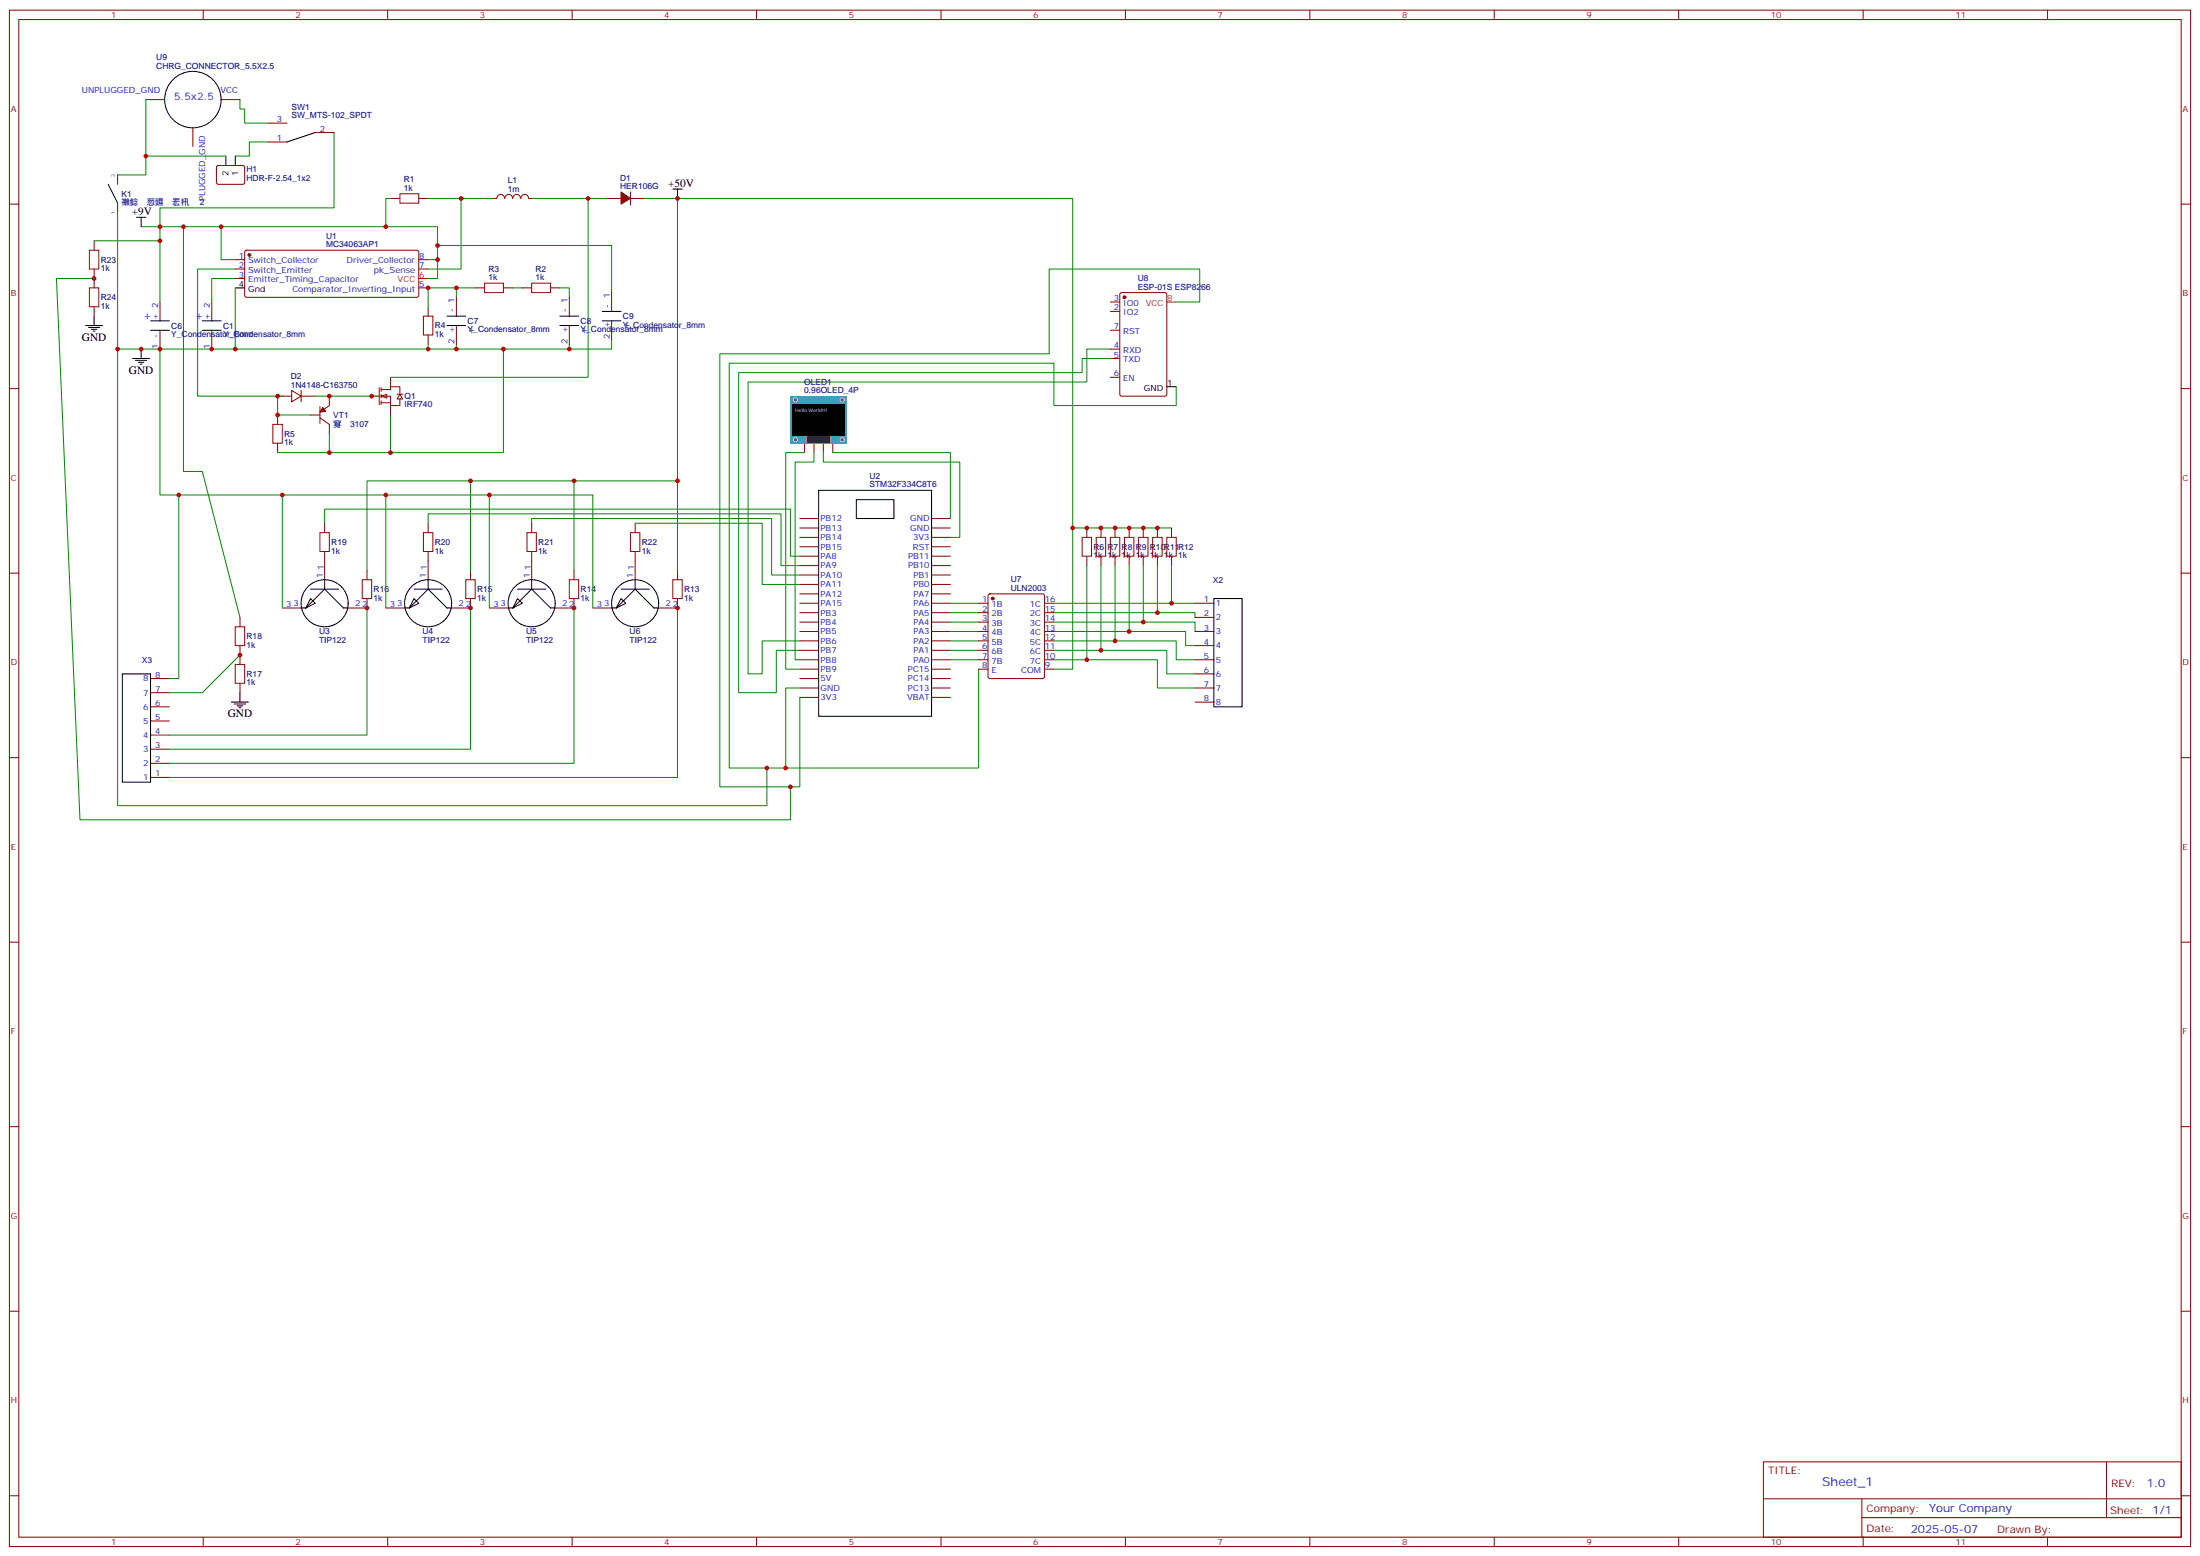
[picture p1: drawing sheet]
<svg xmlns="http://www.w3.org/2000/svg" width="825mm" height="583mm" viewBox="0 0 825 583" stroke-linecap="round" stroke-linejoin="round" font-family="sans-serif">
<path d="M227.5 74.4h5.3M236.4 71.9v4.9M236.4 74.4h5.3M88.2 97.3h3.5M92 94l.4-.2h64.2l.4 .7-.1 16.5-.6 .4-64.1-.1-.5-.6v-16.2zM157 97.3h3.5M88.2 100.8h3.5M88.2 104.4h3.5M157 100.8h3.5M157 107.9h3.5" fill="none" stroke="#870000" stroke-width=".37"/>
<g fill="#870000" stroke="#870000" stroke-width=".37">
<path d="M232.8 71.9l3.6 2.5-3.6 2.1z"/>
<circle cx="93.5" cy="95.5" r=".53"/>
</g>
<path d="M88.2 107.9h3.5" fill="none" stroke="#000" stroke-width=".37"/>
<path d="M157 104.4h3.5" fill="none" stroke="#f00" stroke-width=".37"/>
<path d="M142.9 148.4l2.1-.7v1.5z" fill="#fff" stroke="#870000" stroke-width=".37"/>
<g fill="none" stroke="#870000" stroke-width=".37">
<path d="M3.5 3.8h817.8v575.7h-817.8zM7.1 7.3h810.6v568.7h-810.6zM76.2 3.8v3.5M145.3 3.8v3.5M214.5 3.8v3.5M283.6 3.8v3.5M352.8 3.8v3.5M421.9 3.8v3.5M491.1 3.8v3.5M560.2 3.8v3.5M629.4 3.8v3.5M698.5 3.8v3.5"/>
<path d="M767.6 3.8v3.5M54.7 37.3h7M82.9 37.3h7.1M72.3 47.9v7.1M100.5 53.2h7.1M100.5 46.1h7.1M118.2 49.7h7M3.5 76.5h3.6M81.4 62.2l.4-.2 9.5 .1 .4 .6v5.9l-.7 .5-9.4-.1-.5-.6v-5.7zM146.4 74.4h3.5M157 74.4h3.5M185.2 74.4h1.1"/>
<path d="M186.3 74.3a1.41 1.41 0 0 1 1.4-1.5 1.41 1.41 0 0 1 1.4 1.5M189.3 74.3a1.41 1.41 0 0 1 1.4-1.5 1.41 1.41 0 0 1 1.4 1.5M192.3 74.3a1.41 1.41 0 0 1 1.4-1.5 1.41 1.41 0 0 1 1.4 1.5M195.3 74.3a1.41 1.41 0 0 1 1.4-1.5 1.41 1.41 0 0 1 1.4 1.5M198.3 74.4h1M817.7 76.5h3.6M60 113.2v7M79.4 113.2v7M160.5 114.9v3.6M171.1 111.4v7.1M178.2 107.9h3.5M188.7 107.9h3.6"/>
<path d="M195.8 107.9h3.5M206.4 107.9h3.5M213.4 111.4v7.1M229.3 109.6v7.1M416.3 113.2h3.5M416.3 116.7h3.5M420 109.8l.5-.2h16.2l.7 .5v37.6l-.4 .7h-16.5l-.6-.4-.1-37.7zM60 123.8v7M79.4 123.8v7M160.5 125.5v3.5M171.1 122v7M213.4 122v7"/>
<path d="M229.3 120.2v7.1M416.3 123.8h3.5M416.3 130.8h3.5M416.3 134.3h3.5M3.5 145.6h3.6M104.1 148.4h5.3M104.1 155.5v3.5M109.4 146.3l3.5 2.1-3.5 2.2zM112.9 148.4h5.3M112.9 146.3v4.3M116.4 155.5h3.5M119.9 156.6l3.6 2.4v3.6"/>
<path d="M119.9 152.3v6.4M123.5 148.4v3.6l-3.6 2.4M139.3 148.4h2.9M142.2 145.3v6.3M142.9 146h3.5v-1.1h3.5v2.8M142.9 148.4h3.5v3.6h3.5v-2.5M142.9 150.9h3.5M142.9 145.3v1.4M142.9 147.7v1.5M142.9 150.2v1.4M146.4 141.4v3.5M146.4 152v3.5"/>
<path d="M148.9 147.7h2.1M149.9 147.7l1.1 1.8h-2.1zM416.3 141.4h3.5M817.7 145.6h3.6M104.1 166.1v3.5M301.6 166.1v3.5M305.2 166.1v3.5M308.7 166.1v3.5M312.2 166.1v3.5M121.7 196.1v3.5M160.5 196.1v3.5M199.3 196.1v3.5"/>
<path d="M238.1 196.1v3.5M299.9 197.8h7M299.9 194.3h7M349.2 197.8h7.1M349.2 194.3h7.1M407.5 197.8v3.6M412.7 197.8v3.6M418 197.8v3.6M423.3 197.8v3.6M428.6 197.8v3.6M433.9 197.8v3.6M439.2 197.8v3.6"/>
<path d="M3.5 214.8h3.6M121.7 206.7v10.5M137.6 213.7v3.5M160.5 206.7v10.5M176.4 213.7v3.5M199.3 206.7v10.5M215.2 213.7v3.5M238.1 206.7v10.5M254 213.7v3.5M299.9 219h7M299.9 215.5h7M299.9 211.9h7"/>
<path d="M299.9 208.4h7M299.9 204.9h7M299.9 201.4h7M349.2 219h7.1M349.2 215.5h7.1M349.2 211.9h7.1M349.2 208.4h7.1M349.2 204.9h7.1M349.2 201.4h7.1M407.5 208.4v3.5M412.7 208.4v3.5M418 208.4v3.5"/>
<path d="M423.3 208.4v3.5M428.6 208.4v3.5M433.9 208.4v3.5M439.2 208.4v3.5M817.7 214.8h3.6M105.8 227.8h7.1M137.6 224.3v3.5h-7.1M144.6 227.8h7.1M176.4 224.3v3.5h-7.1M183.4 227.8h7.1M215.2 224.3v3.5h-7.1M222.2 227.8h7.1"/>
<path d="M254 224.3v3.5h-7.1M299.9 226.1h7M299.9 236.6h7M299.9 233.1h7M299.9 229.6h7M299.9 222.5h7M349.2 226.1h7.1M349.2 236.6h7.1M349.2 233.1h7.1M349.2 229.6h7.1M349.2 222.5h7.1M448 226.1h7.1"/>
<path d="M448 231.4h7.1M448 236.6h7.1M56.4 259.6h7.1M56.4 254.3h7.1M299.9 247.2h7M299.9 257.8h7M299.9 254.3h7M299.9 250.8h7M299.9 243.7h7M299.9 240.2h7M349.2 247.2h7.1M349.2 257.8h7.1"/>
<path d="M349.2 254.3h7.1M349.2 250.8h7.1M349.2 243.7h7.1M349.2 240.2h7.1M448 241.9h7.1M448 247.2h7.1M448 252.5h7.1M448 257.8h7.1M56.4 275.4h7.1M56.4 270.2h7.1M56.4 264.9h7.1M299.9 261.3h7"/>
<path d="M349.2 261.3h7.1M448 263.1h7.1M3.5 283.9h3.6M56.4 291.3h7.1M56.4 286h7.1M56.4 280.7h7.1M817.7 283.9h3.6M3.5 353.1h3.6M817.7 353.1h3.6M3.5 422.2h3.6M817.7 422.2h3.6M3.5 491.3h3.6"/>
<path d="M817.7 491.3h3.6M661.1 547.8h156.6v28.2h-156.6zM789.7 547.8v20.9M3.5 560.5h3.6M76.2 576v3.5M145.3 576v3.5M214.5 576v3.5M283.6 576v3.5M352.8 576v3.5M421.9 576v3.5M491.1 576v3.5M560.2 576v3.5"/>
<path d="M629.4 576v3.5M661.1 561.6h156.5M698 568.7h119.6M698 561.6v14.2M698.5 576v3.5M767.6 576v3.5M817.7 560.5h3.6"/>
</g>
<g fill="none" stroke="#a10000" stroke-width=".37">
<path d="M149.9 72.6h7.1v3.5h-7.1zM158.7 118.5h3.6v7h-3.6zM181.7 106.1h7v3.5h-7zM199.3 106.1h7.1v3.5h-7.1zM102.3 159h3.5v7.1h-3.5zM119.9 199.6h3.6v7.1h-3.6zM158.7 199.6h3.6v7.1h-3.6zM197.6 199.6h3.5v7.1h-3.5zM236.4 199.6h3.5v7.1h-3.5zM135.8 217.2h3.5v7.1h-3.5zM174.6 217.2h3.6v7.1h-3.6zM213.4 217.2h3.6v7.1h-3.6z"/>
<path d="M252.2 217.2h3.6v7.1h-3.6zM405.7 201.4h3.5v7h-3.5zM411 201.4h3.5v7h-3.5zM416.3 201.4h3.5v7h-3.5zM421.6 201.4h3.5v7h-3.5zM426.9 201.4h3.5v7h-3.5zM432.2 201.4h3.5v7h-3.5zM437.4 201.4h3.6v7h-3.6z"/>
</g>
<g fill="none" stroke="#008700" stroke-width=".37">
<path d="M54.7 37.3v28.2h-10.6M90 37.3v3.6h1.7v5.2h8.8M100.5 53.2h-7v5.3h-5.3M125.2 49.7v28.2h-65.2v35.3M146.4 74.4h-1.8v10.5M160.5 74.4h12.4v26.4h-12.4M172.9 74.4h12.3M199.3 74.4h21.2v67h-74.1M220.5 74.4h7M241.7 74.4h12.3M254 74.4h148.2v176.4h-7.1M254 74.4v105.8"/>
<path d="M35.3 90.2h24.7M52.9 84.9h30M68.8 84.9v91.8h7l14.2 54.7M88.2 97.3h-5.3v-12.4h81.1v12.4h-3.5M164 97.3v7.1h-3.5M164 92h65.3v17.6M35.3 104.4h-14.1l8.8 202.8h266.3v-12.3M88.2 104.4h-8.8v8.8M88.2 100.8h-14.1v47.6h31.7M88.2 107.9v22.9M171.1 111.4v-3.5h-10.6v7M171.1 107.9h7.1"/>
<path d="M192.3 107.9h3.5M209.9 107.9h3.5v3.5M441 113.2h8.8v-12.4h-56.5v31.8h-123.4v162.3h30v-33.6M60 130.8v54.7h45.8v42.3M160.5 129v1.8M171.1 129v1.8M188.7 130.8v38.8h-84.6M213.4 130.8h-169.3v171.1h243.4v-14.1M229.3 127.3v3.5h-15.9v-1.8M416.3 130.8h-8.8v12.4h-127v109.3h5.3v-12.3h14.1M416.3 134.3h-10.6v5.3h-128.8v120h14.1v-15.9h8.9M104.1 148.4v7.1h12.3"/>
<path d="M118.2 148.4h22.9M146.4 155.5v14.1M441 144.9v7.1h-45.9v-15.9h-121.7v151.7h21.2v-30h5.3M123.5 162.6v7M67 185.5v68.8h-3.5M105.8 185.5h38.8v42.3M121.7 196.1v-5.3h174.6v17.6h3.6M144.6 185.5h38.8v42.3M160.5 196.1v-3.6h132.3v19.4h7.1M176.4 180.2h-38.8v33.5M183.4 185.5h38.8v42.3M199.3 196.1v-1.8h90v21.2h10.6"/>
<path d="M215.2 180.2h-38.8v33.5M238.1 196.1h47.7v22.9h14.1M402.2 197.8h37M215.2 213.7v-33.5h38.8v33.5M407.5 211.9v35.3M412.7 211.9v31.8M418 211.9v28.3M423.3 211.9v24.7M428.6 211.9v21.2M433.9 211.9v17.7M439.2 211.9v14.2M137.6 227.8v47.6h-74.1"/>
<path d="M176.4 227.8v52.9h-112.9M215.2 227.8v58.2h-151.7M254 227.8v63.5h-190.5M356.3 226.1h10.6M356.3 229.6h10.6M356.3 233.1h10.6M356.3 236.6h10.6M395.1 226.1h52.9M395.1 229.6h52.9v1.8M395.1 233.1h52.9v3.5M395.1 236.6h49.4v5.3h3.5M90 245.5l-14.2 14.1h-12.3"/>
<path d="M356.3 240.2h10.6M356.3 243.7h10.6M356.3 247.2h10.6M366.9 250.8v37h-72.3M395.1 240.2h45.9v7h7M395.1 243.7h42.3v8.8h10.6M395.1 247.2h38.8v10.6h14.1"/>
</g>
<g fill="none" stroke="#000" stroke-width=".37">
<path d="M84.7 58.5v3.5M88.2 58.5v3.5M118.2 49.7l-10.6 3.5M252.2 70.8h3.6M254 70.8v3.6M51.2 81.4h3.5M52.9 81.4v3.5M167.6 118.5h7M209.9 118.5h7.1M225.8 116.7h7M49.7 134.3h6.4M50.8 135h4.2"/>
<path d="M51.9 135.7h2.1M52.6 136.5h.7M52.9 130.8v3.5M56.4 123.8h7.1M56.4 120.2h7.1M75.8 123.8h7.1M75.8 120.2h7.1M167.6 122h7M209.9 122h7.1M225.8 120.2h7M437.4 144.9h3.6M306.9 183.7h42.3v84.7h-42.3z"/>
<path d="M321 187.3h14.1v7h-14.1zM121.7 217.2v3.6M160.5 217.2v3.6M199.3 217.2v3.6M238.1 217.2v3.6M112.9 227.8h1.8M116.4 224.3l1.8 1.8-3.5 1.7zM116.4 220.8h10.6M121.7 220.8l-7 7M121.7 220.8l7.1 7h1.7M151.7 227.8h1.8M155.2 224.3l1.8 1.8-3.5 1.7z"/>
<path d="M155.2 220.8h10.6M160.5 220.8l7.1 7h1.7M160.5 220.8l-7 7M190.5 227.8h1.8M194 224.3l1.8 1.8-3.5 1.7zM194 220.8h10.6M199.3 220.8l7.1 7h1.7M199.3 220.8l-7 7M229.3 227.8h1.8M232.8 224.3l1.8 1.8-3.5 1.7zM232.8 220.8h10.6M238.1 220.8l7.1 7h1.7"/>
<path d="M238.1 220.8l-7 7M455.1 224.3h10.6v40.6h-10.6zM45.9 252.5h10.5v40.6h-10.5z"/>
<circle cx="72.3" cy="37.3" r="10.6"/>
<circle cx="121.7" cy="226.1" r="8.8"/>
<circle cx="160.5" cy="226.1" r="8.8"/>
<circle cx="199.3" cy="226.1" r="8.8"/>
<circle cx="238.1" cy="226.1" r="8.8"/>
</g>
<g fill="#870000" stroke="#870000" stroke-width=".37">
<path d="M121 152.7l1.1 1.4-2.2 .3z"/>
<circle cx="421.6" cy="111.4" r=".53"/>
</g>
<path d="M437.4 113.2h3.6" fill="none" stroke="#f00" stroke-width=".37"/>
<path d="M296.3 148.4h21.2v17.7h-21.2z" fill="#39f"/>
<g fill="#666" stroke="#ccc" stroke-width=".37">
<circle cx="298.2" cy="164.8" r=".81"/>
<circle cx="315.7" cy="164.8" r=".81"/>
<circle cx="298.2" cy="149.9" r=".81"/>
<circle cx="315.7" cy="149.9" r=".81"/>
</g>
<path d="M302.2 163.3h9.5v2.8h-9.5z" fill="#fff"/>
<g fill="#fc0">
<path d="M302.2 163.3h.5v2.8h-.5z"/>
<path d="M311.1 163.3h.5v2.8h-.5z"/>
</g>
<path d="M302.8 163.3h8.3v2.8h-8.3z" fill="#333"/>
<path d="M297 151.6h19.8v11.7h-19.8z" fill="#000"/>
<path d="M54.7 58.5h30M44.1 79.7v51.1M301.6 169.6h-7v81.2h5.3M305.2 169.6v3.5h-7.1v74.1h1.8M308.7 169.6v3.5h51.1v28.3h-3.5M312.2 169.6h44.1v24.7" fill="none" stroke="#008700" stroke-width=".37"/>
<path d="M33.5 93.8h3.5v7h-3.5zM33.5 107.9h3.5v7h-3.5zM88.2 234.9h3.5v7h-3.5zM88.2 249h3.5v7h-3.5z" fill="none" stroke="#a10000" stroke-width=".37"/>
<g fill="none" stroke="#870000" stroke-width=".37">
<path d="M44.1 65.5v3.6M44.1 76.1v3.6M35.3 90.2v3.6M35.3 100.8v7.1M35.3 114.9v3.6M90 231.4v3.5M366.9 226.1h3.5M366.9 229.6h3.5M366.9 233.1h3.5M366.9 236.6h3.5M370.7 222.7l.4-.2h19.8l.6 .5 .1 30.6-.5 .6-20 .1-.6-.5-.1-30.6zM391.6 226.1h3.5"/>
<path d="M391.6 229.6h3.5M391.6 233.1h3.5M391.6 236.6h3.5M90 241.9v7.1M90 256v3.6M366.9 240.2h3.5M366.9 243.7h3.5M366.9 247.2h3.5M366.9 250.8h3.5M391.6 240.2h3.5M391.6 243.7h3.5M391.6 247.2h3.5"/>
<path d="M391.6 250.8h3.5"/>
</g>
<path d="M40.6 69.1l3.5 7M35.3 118.5v3.5M32.1 122h6.4M33.2 122.7h4.2M34.2 123.4h2.1M34.9 124.1h.7M90 259.6v3.5M86.8 263.1h6.3M87.8 263.8h4.3M88.9 264.5h2.1M89.6 265.2h.7" fill="none" stroke="#000" stroke-width=".37"/>
<circle cx="372.2" cy="224.3" r=".53" fill="#870000" stroke="#870000" stroke-width=".37"/>
<g fill="#c00">
<circle cx="164" cy="97.3" r=".88"/>
<circle cx="164" cy="92" r=".88"/>
<circle cx="144.6" cy="84.9" r=".88"/>
<circle cx="172.9" cy="74.4" r=".88"/>
<circle cx="104.1" cy="148.4" r=".88"/>
<circle cx="104.1" cy="155.5" r=".88"/>
<circle cx="139.3" cy="148.4" r=".88"/>
<circle cx="123.5" cy="169.6" r=".88"/>
<circle cx="146.4" cy="169.6" r=".88"/>
<circle cx="220.5" cy="74.4" r=".88"/>
<circle cx="82.9" cy="84.9" r=".88"/>
<circle cx="60" cy="84.9" r=".88"/>
<circle cx="123.5" cy="148.4" r=".88"/>
<circle cx="407.5" cy="247.2" r=".88"/>
<circle cx="412.8" cy="243.7" r=".88"/>
<circle cx="418" cy="240.2" r=".88"/>
<circle cx="423.3" cy="236.6" r=".88"/>
<circle cx="428.6" cy="233.1" r=".88"/>
<circle cx="433.9" cy="229.6" r=".88"/>
<circle cx="439.2" cy="226.1" r=".88"/>
<circle cx="254" cy="74.4" r=".88"/>
<circle cx="407.5" cy="197.8" r=".88"/>
<circle cx="412.8" cy="197.8" r=".88"/>
<circle cx="418" cy="197.8" r=".88"/>
<circle cx="423.3" cy="197.8" r=".88"/>
<circle cx="428.6" cy="197.8" r=".88"/>
<circle cx="433.9" cy="197.8" r=".88"/>
<circle cx="215.2" cy="180.2" r=".88"/>
<circle cx="176.4" cy="180.2" r=".88"/>
<circle cx="254" cy="180.2" r=".88"/>
<circle cx="105.8" cy="185.5" r=".88"/>
<circle cx="144.6" cy="185.5" r=".88"/>
<circle cx="183.4" cy="185.5" r=".88"/>
<circle cx="137.6" cy="227.8" r=".88"/>
<circle cx="176.4" cy="227.8" r=".88"/>
<circle cx="215.2" cy="227.8" r=".88"/>
<circle cx="254" cy="227.8" r=".88"/>
<circle cx="68.8" cy="84.9" r=".88"/>
<circle cx="67" cy="185.5" r=".88"/>
<circle cx="402.2" cy="197.8" r=".88"/>
<circle cx="287.5" cy="287.8" r=".88"/>
<circle cx="294.6" cy="287.8" r=".88"/>
<circle cx="296.3" cy="294.9" r=".88"/>
<circle cx="60" cy="90.2" r=".88"/>
<circle cx="160.5" cy="107.9" r=".88"/>
<circle cx="171.1" cy="107.9" r=".88"/>
<circle cx="90" cy="245.5" r=".88"/>
<circle cx="35.3" cy="104.4" r=".88"/>
<circle cx="213.4" cy="130.8" r=".88"/>
<circle cx="88.2" cy="130.8" r=".88"/>
<circle cx="171.1" cy="130.8" r=".88"/>
<circle cx="160.5" cy="130.8" r=".88"/>
<circle cx="188.7" cy="130.8" r=".88"/>
<circle cx="60" cy="130.8" r=".88"/>
<circle cx="79.4" cy="130.8" r=".88"/>
<circle cx="52.9" cy="130.8" r=".88"/>
<circle cx="44.1" cy="130.8" r=".88"/>
<circle cx="54.7" cy="58.5" r=".88"/>
</g>
<text font-size="4.6" fill="#00f" x="683.2" y="556.8">Sheet_1</text>
<g font-size="4.2">
<text x="250.5" y="70.1">+50V</text>
<text x="49.4" y="80.7">+9V</text>
<text x="30.7" y="127.6">GND</text>
<text x="48.3" y="140">GND</text>
<text x="85.4" y="268.7">GND</text>
</g>
<g font-size="4.2" fill="#00f">
<text x="56.4" y="120.2" transform="rotate(-90 56.4 120.2)">+</text>
<text x="75.8" y="120.2" transform="rotate(-90 75.8 120.2)">+</text>
<text x="178" y="125.5" transform="rotate(-90 178 125.5)">+</text>
<text x="220.3" y="125.5" transform="rotate(-90 220.3 125.5)">+</text>
<text x="236.2" y="123.7" transform="rotate(-90 236.2 123.7)">+</text>
<text x="804.9" y="557.1">1.0</text>
<text x="723.3" y="566.6">Your Company</text>
<text x="716.4" y="574.4">2025-05-07</text>
</g>
<text font-size="3.9" fill="#00f" x="65.3" y="37.3">5.5x2.5</text>
<g font-size="3.9" fill="#800">
<text x="662.9" y="552.4">TITLE:</text>
<text x="791.5" y="557.1">REV:</text>
<text x="699.8" y="566.6">Company:</text>
<text x="791.1" y="567.2">Sheet: 1/1</text>
<text x="699.8" y="574.3">Date:</text>
<text x="748.8" y="574.3">Drawn By:</text>
</g>
<g font-size="3.2" fill="#800">
<text x="41.6" y="6.8">1</text>
<text x="110.8" y="6.8">2</text>
<text x="179.9" y="6.8">3</text>
<text x="249.1" y="6.8">4</text>
<text x="318.2" y="6.8">5</text>
<text x="387.3" y="6.8">6</text>
<text x="456.5" y="6.8">7</text>
<text x="525.6" y="6.8">8</text>
<text x="594.8" y="6.8">9</text>
<text x="663.9" y="6.8">10</text>
<text x="733.1" y="6.8">11</text>
<text x="4.1" y="41.9">A</text>
<text x="818.3" y="41.9">A</text>
<text x="4.1" y="111.1">B</text>
<text x="818.3" y="111.1">B</text>
<text x="4.1" y="180.2">C</text>
<text x="818.3" y="180.2">C</text>
<text x="4.1" y="249.3">D</text>
<text x="818.3" y="249.3">D</text>
<text x="4.1" y="318.5">E</text>
<text x="818.3" y="318.5">E</text>
<text x="4.1" y="387.6">F</text>
<text x="818.3" y="387.6">F</text>
<text x="4.1" y="456.8">G</text>
<text x="818.3" y="456.8">G</text>
<text x="4.1" y="525.9">H</text>
<text x="818.3" y="525.9">H</text>
<text x="41.6" y="579">1</text>
<text x="110.8" y="579">2</text>
<text x="179.9" y="579">3</text>
<text x="249.1" y="579">4</text>
<text x="318.2" y="579">5</text>
<text x="387.3" y="579">6</text>
<text x="456.5" y="579">7</text>
<text x="525.6" y="579">8</text>
<text x="594.8" y="579">9</text>
<text x="663.9" y="579">10</text>
<text x="733.1" y="579">11</text>
</g>
<g font-size="3.2" fill="#000080">
<text x="58.6" y="22.5">U9</text>
<text x="58.6" y="25.7">CHRG_CONNECTOR_5.5X2.5</text>
<text x="109.3" y="41.3">SW1</text>
<text x="109.3" y="44.4">SW_MTS-102_SPDT</text>
<text x="92.4" y="64.6">H1</text>
<text x="92.4" y="67.8">HDR-F-2.54_1x2</text>
<text x="151.4" y="71.5">1k</text>
<text x="151.4" y="68.4">R1</text>
<text x="190.4" y="71.8">1m</text>
<text x="190.4" y="68.7">L1</text>
<text x="232.5" y="70.8">HER106G</text>
<text x="232.5" y="67.7">D1</text>
<text x="45.5" y="76.9">䄤䭃ꐻ䓤䝃т䍔㭄쀀 2</text>
<text x="45.5" y="73.8">K1</text>
<text x="122.3" y="89.5">U1</text>
<text x="122.2" y="92.7">MC34063AP1</text>
<text x="37.7" y="98.4">R23</text>
<text x="37.7" y="101.6">1k</text>
<text x="183.1" y="101.9">R3</text>
<text x="200.7" y="101.9">R2</text>
<text x="183.1" y="105.1">1k</text>
<text x="200.7" y="105.1">1k</text>
<text x="426.5" y="105.4">U8</text>
<text x="37.8" y="112.5">R24</text>
<text x="426.5" y="108.6">ESP-01S ESP8266</text>
<text x="37.7" y="115.7">1k</text>
<text x="233.5" y="119.6">C9</text>
<text x="64.2" y="123.1">C6</text>
<text x="83.6" y="123.1">C1</text>
<text x="163" y="123">R4</text>
<text x="175.3" y="124.5">Y_Condensator_8mm</text>
<text x="175.3" y="121.4">C7</text>
<text x="217.7" y="124.5">Y_Condensator_8mm</text>
<text x="217.7" y="121.4">C8</text>
<text x="233.5" y="122.8">Y_Condensator_8mm</text>
<text x="64.2" y="126.3">Y_Condensator_8mm</text>
<text x="83.6" y="126.3">Y_Condensator_8mm</text>
<text x="163" y="126.2">1k</text>
<text x="109" y="142.1">D2</text>
<text x="109" y="145.3">1N4148-C163750</text>
<text x="151.7" y="149.5">Q1</text>
<text x="301.5" y="147.4">0.96OLED_4P</text>
<text x="301.5" y="144.2">OLED1</text>
<text x="151.7" y="152.7">IRF740</text>
<text x="124.9" y="159.8">䆤∀3107</text>
<text x="125" y="156.7">VT1</text>
<text x="106.5" y="166.8">1k</text>
<text x="106.5" y="163.6">R5</text>
<text x="326" y="179.4">U2</text>
<text x="326" y="182.7">STM32F334C8T6</text>
<text x="124.2" y="207.5">1k</text>
<text x="124.2" y="204.3">R19</text>
<text x="163" y="207.5">1k</text>
<text x="163" y="204.3">R20</text>
<text x="201.8" y="207.5">1k</text>
<text x="201.8" y="204.3">R21</text>
<text x="240.6" y="207.5">1k</text>
<text x="240.6" y="204.3">R22</text>
<text x="409.9" y="209.2">1k</text>
<text x="409.9" y="206.1">R6</text>
<text x="415.2" y="209.2">1k</text>
<text x="415.2" y="206.1">R7</text>
<text x="420.5" y="209.2">1k</text>
<text x="420.5" y="206.1">R8</text>
<text x="425.8" y="209.2">1k</text>
<text x="425.8" y="206.1">R9</text>
<text x="431.1" y="209.2">1k</text>
<text x="431.1" y="206.1">R10R11R12</text>
<text x="436.4" y="209.2">1k</text>
<text x="441.7" y="209.2">1k</text>
<text x="140.1" y="221.9">R16</text>
<text x="178.9" y="221.9">R15</text>
<text x="217.7" y="221.9">R14</text>
<text x="256.5" y="221.9">R13</text>
<text x="379" y="221.3">ULN2003</text>
<text x="379" y="218.1">U7</text>
<text x="454.7" y="218.3">X2</text>
<text x="140.1" y="225.1">1k</text>
<text x="178.9" y="225.1">1k</text>
<text x="217.7" y="225.1">1k</text>
<text x="256.5" y="225.1">1k</text>
<text x="92.4" y="239.6">R18</text>
<text x="119.6" y="237.7">U3</text>
<text x="158.4" y="237.7">U4</text>
<text x="197.2" y="237.7">U5</text>
<text x="236" y="237.7">U6</text>
<text x="92.4" y="242.7">1k</text>
<text x="119.6" y="240.9">TIP122</text>
<text x="158.4" y="240.9">TIP122</text>
<text x="197.2" y="240.9">TIP122</text>
<text x="236" y="240.9">TIP122</text>
<text x="53.2" y="248.3">X3</text>
<text x="92.4" y="256.9">1k</text>
<text x="92.4" y="253.7">R17</text>
</g>
<g font-size="3.2" fill="#00f">
<text x="30.7" y="34.9">UNPLUGGED_GND</text>
<text x="82.7" y="34.9">VCC</text>
<text x="103.8" y="45.8">3</text>
<text x="103.8" y="52.8">1</text>
<text x="119.9" y="49.3">2</text>
<text x="76.9" y="75.4" transform="rotate(-90 76.9 75.4)">PLUGGED_GND</text>
<text x="89.5" y="96.9">1</text>
<text x="89.5" y="100.5">2</text>
<text x="93" y="98.7">Switch_Collector</text>
<text x="129.9" y="98.7">Driver_Collector</text>
<text x="157.2" y="100.5">7</text>
<text x="157.2" y="96.9">8</text>
<text x="89.5" y="104">3</text>
<text x="93" y="102.2">Switch_Emitter</text>
<text x="93" y="105.8">Emitter_Timing_Capacitor</text>
<text x="140.2" y="102.2">pk_Sense</text>
<text x="157.2" y="107.5">5</text>
<text x="109.6" y="109.3">Comparator_Inverting_Input</text>
<text x="417.6" y="112.8">3</text>
<text x="170.4" y="117.1" transform="rotate(-90 170.4 117.1)">- 1</text>
<text x="212.7" y="117.1" transform="rotate(-90 212.7 117.1)">- 1</text>
<text x="228.6" y="115.3" transform="rotate(-90 228.6 115.3)">- 1</text>
<text x="417.6" y="116.3">2</text>
<text x="421.1" y="114.6">IO0</text>
<text x="421.1" y="118.1">IO2</text>
<text x="59.3" y="120" transform="rotate(-90 59.3 120)">+ 2</text>
<text x="78.7" y="120" transform="rotate(-90 78.7 120)">+ 2</text>
<text x="417.6" y="123.4">7</text>
<text x="421.1" y="125.2">RST</text>
<text x="59.3" y="130.7" transform="rotate(-90 59.3 130.7)">1 -</text>
<text x="78.7" y="130.7" transform="rotate(-90 78.7 130.7)">1 -</text>
<text x="170.4" y="128.9" transform="rotate(-90 170.4 128.9)">2 +</text>
<text x="212.7" y="128.9" transform="rotate(-90 212.7 128.9)">2 +</text>
<text x="228.6" y="127.2" transform="rotate(-90 228.6 127.2)">2 +</text>
<text x="417.6" y="130.5">4</text>
<text x="417.6" y="134">5</text>
<text x="421.1" y="132.2">RXD</text>
<text x="421.1" y="135.7">TXD</text>
<text x="417.6" y="141">6</text>
<text x="421.1" y="142.8">EN</text>
<text x="307.6" y="195.4">PB12</text>
<text x="341.3" y="195.4">GND</text>
<text x="307.6" y="198.9">PB13</text>
<text x="307.6" y="202.4">PB14</text>
<text x="341.3" y="198.9">GND</text>
<text x="342.3" y="202.4">3V3</text>
<text x="307.6" y="206">PB15</text>
<text x="307.6" y="209.5">PA8</text>
<text x="340.4" y="209.5">PB11</text>
<text x="342.2" y="206">RST</text>
<text x="121.4" y="213.7" transform="rotate(-90 121.4 213.7)">1</text>
<text x="160.2" y="213.7" transform="rotate(-90 160.2 213.7)">1</text>
<text x="199" y="213.7" transform="rotate(-90 199 213.7)">1</text>
<text x="237.8" y="213.7" transform="rotate(-90 237.8 213.7)">1</text>
<text x="307.6" y="213">PA9</text>
<text x="340.4" y="213">PB10</text>
<text x="121" y="216.4" transform="rotate(-90 121 216.4)">1</text>
<text x="159.8" y="216.4" transform="rotate(-90 159.8 216.4)">1</text>
<text x="198.6" y="216.4" transform="rotate(-90 198.6 216.4)">1</text>
<text x="237.4" y="216.4" transform="rotate(-90 237.4 216.4)">1</text>
<text x="307.6" y="216.5">PA10</text>
<text x="307.6" y="220.1">PA11</text>
<text x="342.4" y="220.1">PB0</text>
<text x="342.4" y="216.5">PB1</text>
<text x="107.3" y="227.5">3</text>
<text x="110.1" y="227.1">3</text>
<text x="133.1" y="227.1">2</text>
<text x="135.8" y="227.5">2</text>
<text x="146.2" y="227.5">3</text>
<text x="148.9" y="227.1">3</text>
<text x="171.9" y="227.1">2</text>
<text x="174.6" y="227.5">2</text>
<text x="185" y="227.5">3</text>
<text x="187.7" y="227.1">3</text>
<text x="210.7" y="227.1">2</text>
<text x="213.4" y="227.5">2</text>
<text x="223.8" y="227.5">3</text>
<text x="226.5" y="227.1">3</text>
<text x="249.5" y="227.1">2</text>
<text x="252.2" y="227.5">2</text>
<text x="307.6" y="223.6">PA12</text>
<text x="307.6" y="227.1">PA15</text>
<text x="342.4" y="227.1">PA6</text>
<text x="342.4" y="223.6">PA7</text>
<text x="368.2" y="225.7">1</text>
<text x="371.7" y="227.5">1B</text>
<text x="386" y="227.5">1C</text>
<text x="391.8" y="225.7">16</text>
<text x="451.3" y="225.7">1</text>
<text x="455.8" y="227.1">1</text>
<text x="307.6" y="230.6">PB3</text>
<text x="342.4" y="230.6">PA5</text>
<text x="368.2" y="229.2">2</text>
<text x="368.2" y="232.8">3</text>
<text x="371.7" y="231">2B</text>
<text x="386" y="231">2C</text>
<text x="391.8" y="232.8">14</text>
<text x="391.8" y="229.2">15</text>
<text x="451.3" y="231">2</text>
<text x="455.8" y="232.4">2</text>
<text x="307.6" y="234.2">PB4</text>
<text x="307.6" y="237.7">PB5</text>
<text x="342.4" y="237.7">PA3</text>
<text x="342.4" y="234.2">PA4</text>
<text x="368.2" y="236.3">4</text>
<text x="368.2" y="239.8">5</text>
<text x="371.7" y="234.5">3B</text>
<text x="371.7" y="238.1">4B</text>
<text x="386" y="238.1">4C</text>
<text x="386" y="234.5">3C</text>
<text x="391.8" y="239.8">12</text>
<text x="391.8" y="236.3">13</text>
<text x="451.3" y="236.3">3</text>
<text x="455.8" y="237.7">3</text>
<text x="307.6" y="241.2">PB6</text>
<text x="307.6" y="244.8">PB7</text>
<text x="342.4" y="244.8">PA1</text>
<text x="342.4" y="241.2">PA2</text>
<text x="368.2" y="243.3">6</text>
<text x="371.7" y="241.6">5B</text>
<text x="371.7" y="245.1">6B</text>
<text x="386" y="245.1">6C</text>
<text x="386" y="241.6">5C</text>
<text x="391.8" y="243.3">11</text>
<text x="451.3" y="241.6">4</text>
<text x="455.8" y="243">4</text>
<text x="307.6" y="248.3">PB8</text>
<text x="307.6" y="251.8">PB9</text>
<text x="340.4" y="251.8">PC15</text>
<text x="342.4" y="248.3">PA0</text>
<text x="368.2" y="246.9">7</text>
<text x="368.2" y="250.4">8</text>
<text x="371.7" y="248.6">7B</text>
<text x="386" y="248.6">7C</text>
<text x="391.8" y="250.4">9</text>
<text x="391.8" y="246.9">10</text>
<text x="451.3" y="246.9">5</text>
<text x="455.8" y="248.3">5</text>
<text x="53.7" y="255.3">8</text>
<text x="58.2" y="253.9">8</text>
<text x="307.6" y="255.3">5V</text>
<text x="340.4" y="255.3">PC14</text>
<text x="371.7" y="252.2">E</text>
<text x="382.9" y="252.2">COM</text>
<text x="451.3" y="252.2">6</text>
<text x="451.3" y="257.5">7</text>
<text x="455.8" y="253.6">6</text>
<text x="53.7" y="260.6">7</text>
<text x="58.2" y="259.2">7</text>
<text x="307.6" y="258.9">GND</text>
<text x="307.6" y="262.4">3V3</text>
<text x="340.1" y="262.4">VBAT</text>
<text x="340.4" y="258.9">PC13</text>
<text x="451.3" y="262.7">8</text>
<text x="455.8" y="258.9">7</text>
<text x="53.7" y="265.9">6</text>
<text x="58.2" y="269.8">5</text>
<text x="58.2" y="264.5">6</text>
<text x="455.8" y="264.2">8</text>
<text x="53.7" y="271.2">5</text>
<text x="58.2" y="275.1">4</text>
<text x="53.7" y="276.5">4</text>
<text x="53.7" y="281.8">3</text>
<text x="58.2" y="280.4">3</text>
<text x="53.7" y="287.1">2</text>
<text x="58.2" y="285.7">2</text>
<text x="53.7" y="292.4">1</text>
<text x="58.2" y="291">1</text>
</g>
<g font-size="3.2">
<text x="85.7" y="65.8" transform="rotate(-90 85.7 65.8)">2</text>
<text x="89.3" y="65.8" transform="rotate(-90 89.3 65.8)">1</text>
<text x="89.5" y="107.5">4</text>
<text x="93" y="109.3">Gnd</text>
<text x="428.9" y="146.3">GND</text>
<text x="437.6" y="144.6">1</text>
</g>
<g font-size="3.2" fill="#f00">
<text x="149.1" y="105.8">VCC</text>
<text x="157.2" y="104">6</text>
<text x="437.6" y="112.8">8</text>
<text x="429.5" y="114.6">VCC</text>
</g>
<g font-size="1.8" fill="#00f">
<text x="43" y="66.3" transform="rotate(-90 43 66.3)">2</text>
<text x="43" y="80.1" transform="rotate(-90 43 80.1)">1</text>
</g>
<text font-size="1.8" fill="#fff" x="298.1" y="154.4">Hello World!!!</text>
</svg>
